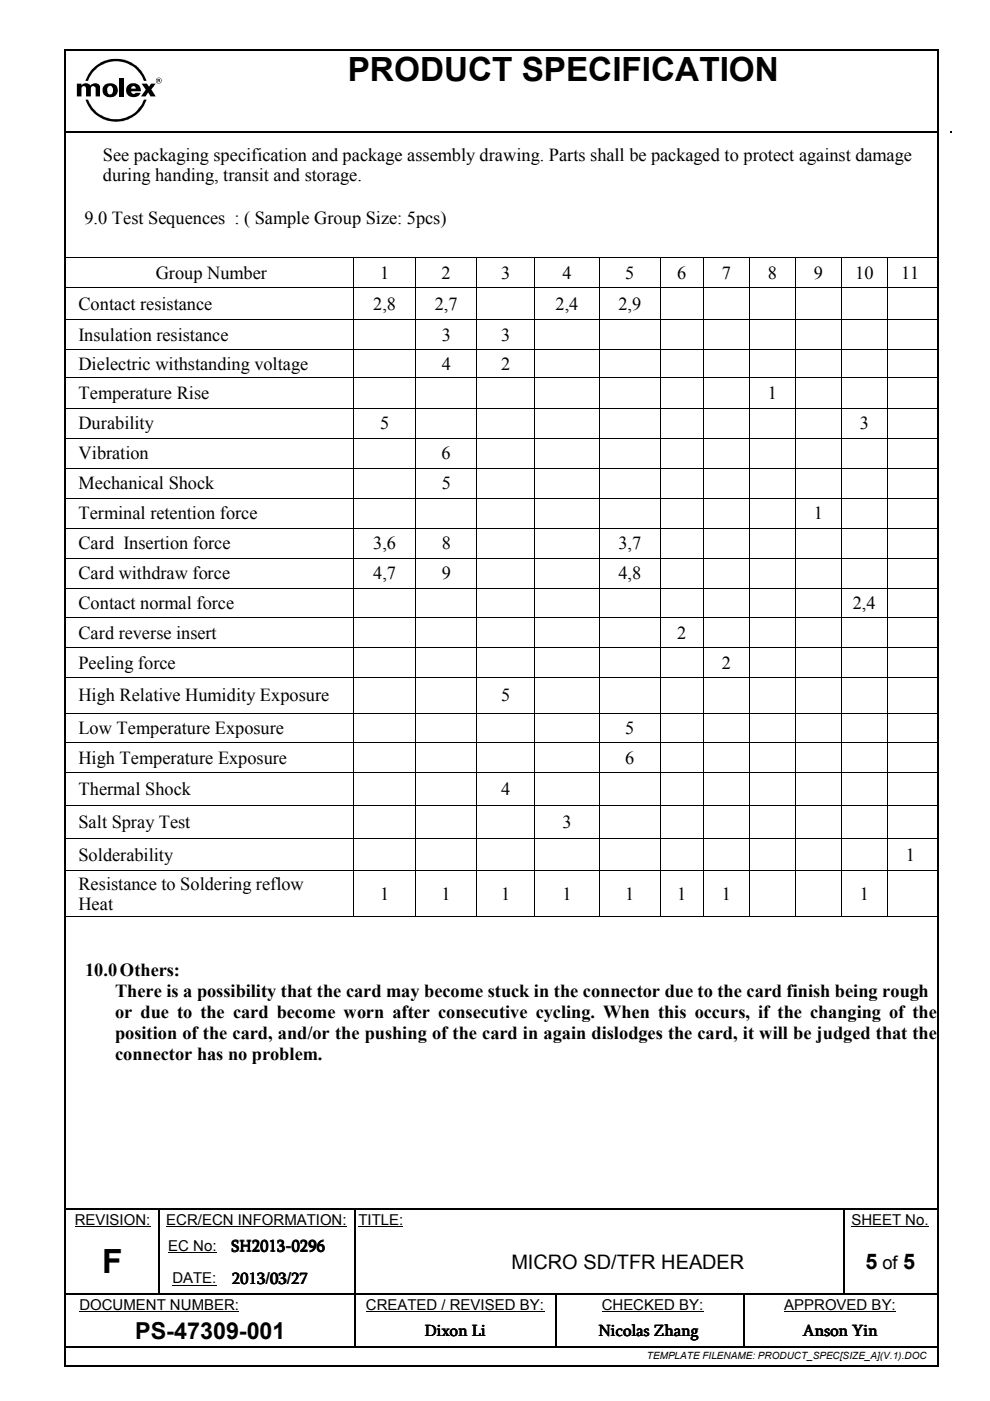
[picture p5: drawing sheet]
<svg xmlns="http://www.w3.org/2000/svg" width="210mm" height="297mm" viewBox="0 0 210 297" stroke-linecap="round" stroke-linejoin="round" font-family="sans-serif">
<g fill="#000">
<path d="M13.7 10.4h.3v.3h-.3zM198.6 10.4h.4v.3h-.4zM14 27.7h.4v.4h-.4zM201.4 27.7h.3v.4h-.3zM14 54.6h.2v.1h-.2zM74.9 54.6h.2v.1h-.2zM88.1 54.6h.2v.1h-.2zM101 54.6h.1v.1h-.1zM113.3 54.6h.2v.1h-.2zM127 54.6h.1v.1h-.1zM140 54.6h.1v.1h-.1zM149.1 54.6h.1v.1h-.1z"/>
<path d="M158.8 54.6h.2v.1h-.2zM168.5 54.6h.2v.1h-.2zM178.3 54.6h.2v.1h-.2zM188 54.6h.2v.1h-.2zM198 54.6h.2v.1h-.2zM198.2 54.6h.4v.1h-.4zM14 60.9h.2v.2h-.2zM14 67.7h.2v.2h-.2zM14 74.1h.2v.2h-.2zM74.9 60.9h.2v.2h-.2zM74.9 67.7h.2v.2h-.2zM74.9 74.1h.2v.2h-.2z"/>
<path d="M88.1 60.9h.2v.2h-.2zM88.1 67.7h.2v.2h-.2zM88.1 74.1h.2v.2h-.2zM101 60.9h.1v.2h-.1zM101 67.7h.1v.2h-.1zM101 74.1h.1v.2h-.1zM113.3 60.9h.2v.2h-.2zM113.3 67.7h.2v.2h-.2zM113.3 74.1h.2v.2h-.2zM127 60.9h.1v.2h-.1zM127 67.7h.1v.2h-.1zM127 74.1h.1v.2h-.1z"/>
<path d="M140 60.9h.1v.2h-.1zM140 67.7h.1v.2h-.1zM140 74.1h.1v.2h-.1zM149.1 60.9h.1v.2h-.1zM149.1 67.7h.1v.2h-.1zM149.1 74.1h.1v.2h-.1zM158.8 60.9h.2v.2h-.2zM158.8 67.7h.2v.2h-.2zM158.8 74.1h.2v.2h-.2zM168.5 60.9h.2v.2h-.2zM168.5 67.7h.2v.2h-.2zM168.5 74.1h.2v.2h-.2z"/>
<path d="M178.3 60.9h.2v.2h-.2zM178.3 67.7h.2v.2h-.2zM178.3 74.1h.2v.2h-.2zM188 60.9h.2v.2h-.2zM188 67.7h.2v.2h-.2zM188 74.1h.2v.2h-.2zM14 80h.2v.1h-.2zM14 86.5h.2v.2h-.2zM14 92.8h.2v.2h-.2zM14 99.2h.2v.2h-.2zM74.9 80h.2v.1h-.2zM74.9 86.5h.2v.2h-.2z"/>
<path d="M74.9 92.8h.2v.2h-.2zM74.9 99.2h.2v.2h-.2zM88.1 80h.2v.1h-.2zM88.1 86.5h.2v.2h-.2zM88.1 92.8h.2v.2h-.2zM88.1 99.2h.2v.2h-.2zM101 80h.1v.1h-.1zM101 86.5h.1v.2h-.1zM101 92.8h.1v.2h-.1zM101 99.2h.1v.2h-.1zM113.3 80h.2v.1h-.2zM113.3 86.5h.2v.2h-.2z"/>
<path d="M113.3 92.8h.2v.2h-.2zM113.3 99.2h.2v.2h-.2zM127 80h.1v.1h-.1zM127 86.5h.1v.2h-.1zM127 92.8h.1v.2h-.1zM127 99.2h.1v.2h-.1zM140 80h.1v.1h-.1zM140 86.5h.1v.2h-.1zM140 92.8h.1v.2h-.1zM140 99.2h.1v.2h-.1zM149.1 80h.1v.1h-.1zM149.1 86.5h.1v.2h-.1z"/>
<path d="M149.1 92.8h.1v.2h-.1zM149.1 99.2h.1v.2h-.1zM158.8 80h.2v.1h-.2zM158.8 86.5h.2v.2h-.2zM158.8 92.8h.2v.2h-.2zM158.8 99.2h.2v.2h-.2zM168.5 80h.2v.1h-.2zM168.5 86.5h.2v.2h-.2zM168.5 92.8h.2v.2h-.2zM168.5 99.2h.2v.2h-.2zM178.3 80h.2v.1h-.2zM178.3 86.5h.2v.2h-.2z"/>
<path d="M178.3 92.8h.2v.2h-.2zM178.3 99.2h.2v.2h-.2zM188 80h.2v.1h-.2zM188 86.5h.2v.2h-.2zM188 92.8h.2v.2h-.2zM188 99.2h.2v.2h-.2zM14 105.5h.2v.2h-.2zM14 111.9h.2v.2h-.2zM14 118.2h.2v.2h-.2zM74.9 105.5h.2v.2h-.2zM74.9 111.9h.2v.2h-.2zM74.9 118.2h.2v.2h-.2z"/>
<path d="M88.1 105.5h.2v.2h-.2zM88.1 111.9h.2v.2h-.2zM88.1 118.2h.2v.2h-.2zM101 105.5h.1v.2h-.1zM101 111.9h.1v.2h-.1zM101 118.2h.1v.2h-.1zM113.3 105.5h.2v.2h-.2zM113.3 111.9h.2v.2h-.2zM113.3 118.2h.2v.2h-.2zM127 105.5h.1v.2h-.1zM127 111.9h.1v.2h-.1zM127 118.2h.1v.2h-.1z"/>
<path d="M140 105.5h.1v.2h-.1zM140 111.9h.1v.2h-.1zM140 118.2h.1v.2h-.1zM149.1 105.5h.1v.2h-.1zM149.1 111.9h.1v.2h-.1zM149.1 118.2h.1v.2h-.1zM158.8 105.5h.2v.2h-.2zM158.8 111.9h.2v.2h-.2zM158.8 118.2h.2v.2h-.2zM168.5 105.5h.2v.2h-.2zM168.5 111.9h.2v.2h-.2zM168.5 118.2h.2v.2h-.2z"/>
<path d="M178.3 105.5h.2v.2h-.2zM178.3 111.9h.2v.2h-.2zM178.3 118.2h.2v.2h-.2zM188 105.5h.2v.2h-.2zM188 111.9h.2v.2h-.2zM188 118.2h.2v.2h-.2zM14 124.6h.2v.2h-.2zM14 130.9h.2v.2h-.2zM14 137.3h.2v.2h-.2zM74.9 124.6h.2v.2h-.2zM74.9 130.9h.2v.2h-.2zM74.9 137.3h.2v.2h-.2z"/>
<path d="M88.1 124.6h.2v.2h-.2zM88.1 130.9h.2v.2h-.2zM88.1 137.3h.2v.2h-.2zM101 124.6h.1v.2h-.1zM101 130.9h.1v.2h-.1zM101 137.3h.1v.2h-.1zM113.3 124.6h.2v.2h-.2zM113.3 130.9h.2v.2h-.2zM113.3 137.3h.2v.2h-.2zM127 124.6h.1v.2h-.1zM127 130.9h.1v.2h-.1zM127 137.3h.1v.2h-.1z"/>
<path d="M140 124.6h.1v.2h-.1zM140 130.9h.1v.2h-.1zM140 137.3h.1v.2h-.1zM149.1 124.6h.1v.2h-.1zM149.1 130.9h.1v.2h-.1zM149.1 137.3h.1v.2h-.1zM158.8 124.6h.2v.2h-.2zM158.8 130.9h.2v.2h-.2zM158.8 137.3h.2v.2h-.2zM168.5 124.6h.2v.2h-.2zM168.5 130.9h.2v.2h-.2zM168.5 137.3h.2v.2h-.2z"/>
<path d="M178.3 124.6h.2v.2h-.2zM178.3 130.9h.2v.2h-.2zM178.3 137.3h.2v.2h-.2zM188 124.6h.2v.2h-.2zM188 130.9h.2v.2h-.2zM188 137.3h.2v.2h-.2zM14 143.6h.2v.2h-.2zM14 151.1h.2v.2h-.2zM14 157.4h.2v.2h-.2zM74.9 143.6h.2v.2h-.2zM74.9 151.1h.2v.2h-.2zM74.9 157.4h.2v.2h-.2z"/>
<path d="M88.1 143.6h.2v.2h-.2zM88.1 151.1h.2v.2h-.2zM88.1 157.4h.2v.2h-.2zM101 143.6h.1v.2h-.1zM101 151.1h.1v.2h-.1zM101 157.4h.1v.2h-.1zM113.3 143.6h.2v.2h-.2zM113.3 151.1h.2v.2h-.2zM113.3 157.4h.2v.2h-.2zM127 143.6h.1v.2h-.1zM127 151.1h.1v.2h-.1zM127 157.4h.1v.2h-.1z"/>
<path d="M140 143.6h.1v.2h-.1zM140 151.1h.1v.2h-.1zM140 157.4h.1v.2h-.1zM149.1 143.6h.1v.2h-.1zM149.1 151.1h.1v.2h-.1zM149.1 157.4h.1v.2h-.1zM158.8 143.6h.2v.2h-.2zM158.8 151.1h.2v.2h-.2zM158.8 157.4h.2v.2h-.2zM168.5 143.6h.2v.2h-.2zM168.5 151.1h.2v.2h-.2zM168.5 157.4h.2v.2h-.2z"/>
<path d="M178.3 143.6h.2v.2h-.2zM178.3 151.1h.2v.2h-.2zM178.3 157.4h.2v.2h-.2zM188 143.6h.2v.2h-.2zM188 151.1h.2v.2h-.2zM188 157.4h.2v.2h-.2zM14 163.8h.2v.2h-.2zM14 170.7h.2v.2h-.2zM14 177.7h.2v.1h-.2zM74.9 163.8h.2v.2h-.2zM74.9 170.7h.2v.2h-.2zM74.9 177.7h.2v.1h-.2z"/>
<path d="M88.1 163.8h.2v.2h-.2zM88.1 170.7h.2v.2h-.2zM88.1 177.7h.2v.1h-.2zM101 163.8h.1v.2h-.1zM101 170.7h.1v.2h-.1zM101 177.7h.1v.1h-.1zM113.3 163.8h.2v.2h-.2zM113.3 170.7h.2v.2h-.2zM113.3 177.7h.2v.1h-.2zM127 163.8h.1v.2h-.1zM127 170.7h.1v.2h-.1zM127 177.7h.1v.1h-.1z"/>
<path d="M140 163.8h.1v.2h-.1zM140 170.7h.1v.2h-.1zM140 177.7h.1v.1h-.1zM149.1 163.8h.1v.2h-.1zM149.1 170.7h.1v.2h-.1zM149.1 177.7h.1v.1h-.1zM158.8 163.8h.2v.2h-.2zM158.8 170.7h.2v.2h-.2zM158.8 177.7h.2v.1h-.2zM168.5 163.8h.2v.2h-.2zM168.5 170.7h.2v.2h-.2zM168.5 177.7h.2v.1h-.2z"/>
<path d="M178.3 163.8h.2v.2h-.2zM178.3 170.7h.2v.2h-.2zM178.3 177.7h.2v.1h-.2zM188 163.8h.2v.2h-.2zM188 170.7h.2v.2h-.2zM188 177.7h.2v.1h-.2zM14 184.6h.2v.1h-.2zM14 194.3h.2v.1h-.2zM74.9 184.6h.2v.1h-.2zM74.9 194.3h.2v.1h-.2zM88.1 184.6h.2v.1h-.2zM88.1 194.3h.2v.1h-.2z"/>
<path d="M101 184.6h.1v.1h-.1zM101 194.3h.1v.1h-.1zM113.3 184.6h.2v.1h-.2zM113.3 194.3h.2v.1h-.2zM127 184.6h.1v.1h-.1zM127 194.3h.1v.1h-.1zM140 184.6h.1v.1h-.1zM140 194.3h.1v.1h-.1zM149.1 184.6h.1v.1h-.1zM149.1 194.3h.1v.1h-.1zM158.8 184.6h.2v.1h-.2zM158.8 194.3h.2v.1h-.2z"/>
<path d="M168.5 184.6h.2v.1h-.2zM168.5 194.3h.2v.1h-.2zM178.3 184.6h.2v.1h-.2zM178.3 194.3h.2v.1h-.2zM188 184.6h.2v.1h-.2zM188 194.3h.2v.1h-.2zM197.8 194.3h.2v.1h-.2zM33.5 256.4h.3v.3h-.3zM33.5 256.1h.4v.3h-.4zM75.1 256.4h.2v.3h-.2zM75.1 256.1h.3v.3h-.3zM87.4 256.1h.3v.3h-.3z"/>
<path d="M178.8 256.4h.2v.3h-.2zM178.8 256.1h.3v.3h-.3zM198.5 256.1h.3v.3h-.3zM33.5 260.4h.3v.9h-.3zM33.5 267.3h.3v.9h-.3zM33.5 274.2h.3v.2h-.3zM45.9 274.2h.3v.2h-.3zM75 278.5h.4v.8h-.4zM75.1 260.4h.2v.9h-.2zM75.1 267.3h.2v.9h-.2zM75.1 274.2h.2v.5h-.2zM87.4 274.2h.2v.2h-.2z"/>
<path d="M117.6 278.5h.4v.8h-.4zM117.7 274.4h.2v.3h-.2zM117.7 274.2h.2v.2h-.2zM157.5 274.4h.3v.3h-.3zM157.5 274.2h.3v.2h-.3zM157.5 278.5h.3v.8h-.3zM178.8 260.4h.2v.9h-.2zM178.8 267.3h.2v.9h-.2zM178.8 274.2h.2v.2h-.2zM13.7 289.4h.3v.4h-.3zM75 285.4h.4v.3h-.4zM117.6 285.4h.4v.3h-.4z"/>
<path d="M157.5 285.4h.4v.3h-.4zM198.5 285.4h.3v.3h-.3zM198.6 289.4h.4v.4h-.4z"/>
</g>
<g fill="none" stroke="#000" stroke-width=".34">
<path d="M13.8 10.7v278.7M14 10.5h184.6M198.8 10.7v278.7M14.4 27.9h184.2M14 256.2h19.5M33.9 256.2h41.2M75.4 256.2h12M87.7 256.2h91.1M179.1 256.2h19.4M75.2 279.3v6.1M117.8 279.3v6.1M14 285.5h61"/>
<path d="M14 289.6h184.6M75.4 285.5h42.2M118 285.5h39.5M157.9 285.5h40.6"/>
</g>
<g fill="none" stroke="#000" stroke-width=".21">
<path d="M14.2 54.7h60.7M75 54.7v6.2M75.1 54.7h13M88.2 54.7v6.2M88.3 54.7h12.7M101 54.7v6.2M101.1 54.7h12.2M113.4 54.7v6.2M113.5 54.7h13.5M127 54.7v6.2M127.1 54.7h12.9M140 54.7v6.2"/>
<path d="M140.1 54.7h9M149.1 54.7v6.2M149.2 54.7h9.6M158.9 54.7v6.2M159 54.7h9.5M168.6 54.7v6.2M168.7 54.7h9.6M178.4 54.7v6.2M178.5 54.7h9.5M188.1 54.7v6.2M188.2 54.7h9.8M14.2 61h60.7"/>
<path d="M14.2 67.8h60.7M14.2 74.2h60.7M75 61.1v6.6M75 67.9v6.2M75 74.3v5.7M75.1 61h13M75.1 67.8h13M75.1 74.2h13M88.2 61.1v6.6M88.2 67.9v6.2M88.2 74.3v5.7M88.3 61h12.7"/>
<path d="M88.3 67.8h12.7M88.3 74.2h12.7M101 61.1v6.6M101 67.9v6.2M101 74.3v5.7M101.1 61h12.2M101.1 67.8h12.2M101.1 74.2h12.2M113.4 61.1v6.6M113.4 67.9v6.2M113.4 74.3v5.7M113.5 61h13.5"/>
<path d="M113.5 67.8h13.5M113.5 74.2h13.5M127 61.1v6.6M127 67.9v6.2M127 74.3v5.7M127.1 61h12.9M127.1 67.8h12.9M127.1 74.2h12.9M140 61.1v6.6M140 67.9v6.2M140 74.3v5.7M140.1 61h9"/>
<path d="M140.1 67.8h9M140.1 74.2h9M149.1 61.1v6.6M149.1 67.9v6.2M149.1 74.3v5.7M149.2 61h9.6M149.2 67.8h9.6M149.2 74.2h9.6M158.9 61.1v6.6M158.9 67.9v6.2M158.9 74.3v5.7M159 61h9.5"/>
<path d="M159 67.8h9.5M159 74.2h9.5M168.6 61.1v6.6M168.6 67.9v6.2M168.6 74.3v5.7M168.7 61h9.6M168.7 67.8h9.6M168.7 74.2h9.6M178.4 61.1v6.6M178.4 67.9v6.2M178.4 74.3v5.7M178.5 61h9.5"/>
<path d="M178.5 67.8h9.5M178.5 74.2h9.5M188.1 61.1v6.6M188.1 67.9v6.2M188.1 74.3v5.7M188.2 61h10.4M188.2 67.8h10.4M188.2 74.2h10.4M14.2 80.1h60.7M14.2 86.6h60.7M14.2 92.9h60.7M14.2 99.3h60.7"/>
<path d="M75 80.1v6.4M75 86.7v6.1M75 93v6.2M75 99.4v6.1M75.1 80.1h13M75.1 86.6h13M75.1 92.9h13M75.1 99.3h13M88.2 80.1v6.4M88.2 86.7v6.1M88.2 93v6.2M88.2 99.4v6.1"/>
<path d="M88.3 80.1h12.7M88.3 86.6h12.7M88.3 92.9h12.7M88.3 99.3h12.7M101 80.1v6.4M101 86.7v6.1M101 93v6.2M101 99.4v6.1M101.1 80.1h12.2M101.1 86.6h12.2M101.1 92.9h12.2M101.1 99.3h12.2"/>
<path d="M113.4 80.1v6.4M113.4 86.7v6.1M113.4 93v6.2M113.4 99.4v6.1M113.5 80.1h13.5M113.5 86.6h13.5M113.5 92.9h13.5M113.5 99.3h13.5M127 80.1v6.4M127 86.7v6.1M127 93v6.2M127 99.4v6.1"/>
<path d="M127.1 80.1h12.9M127.1 86.6h12.9M127.1 92.9h12.9M127.1 99.3h12.9M140 80.1v6.4M140 86.7v6.1M140 93v6.2M140 99.4v6.1M140.1 80.1h9M140.1 86.6h9M140.1 92.9h9M140.1 99.3h9"/>
<path d="M149.1 80.1v6.4M149.1 86.7v6.1M149.1 93v6.2M149.1 99.4v6.1M149.2 80.1h9.6M149.2 86.6h9.6M149.2 92.9h9.6M149.2 99.3h9.6M158.9 80.1v6.4M158.9 86.7v6.1M158.9 93v6.2M158.9 99.4v6.1"/>
<path d="M159 80.1h9.5M159 86.6h9.5M159 92.9h9.5M159 99.3h9.5M168.6 80.1v6.4M168.6 86.7v6.1M168.6 93v6.2M168.6 99.4v6.1M168.7 80.1h9.6M168.7 86.6h9.6M168.7 92.9h9.6M168.7 99.3h9.6"/>
<path d="M178.4 80.1v6.4M178.4 86.7v6.1M178.4 93v6.2M178.4 99.4v6.1M178.5 80.1h9.5M178.5 86.6h9.5M178.5 92.9h9.5M178.5 99.3h9.5M188.1 80.1v6.4M188.1 86.7v6.1M188.1 93v6.2M188.1 99.4v6.1"/>
<path d="M188.2 80.1h10.4M188.2 86.6h10.4M188.2 92.9h10.4M188.2 99.3h10.4M14.2 105.6h60.7M14.2 112h60.7M14.2 118.3h60.7M75 105.7v6.2M75 112.1v6.1M75 118.4v6.2M75.1 105.6h13M75.1 112h13"/>
<path d="M75.1 118.3h13M88.2 105.7v6.2M88.2 112.1v6.1M88.2 118.4v6.2M88.3 105.6h12.7M88.3 112h12.7M88.3 118.3h12.7M101 105.7v6.2M101 112.1v6.1M101 118.4v6.2M101.1 105.6h12.2M101.1 112h12.2"/>
<path d="M101.1 118.3h12.2M113.4 105.7v6.2M113.4 112.1v6.1M113.4 118.4v6.2M113.5 105.6h13.5M113.5 112h13.5M113.5 118.3h13.5M127 105.7v6.2M127 112.1v6.1M127 118.4v6.2M127.1 105.6h12.9M127.1 112h12.9"/>
<path d="M127.1 118.3h12.9M140 105.7v6.2M140 112.1v6.1M140 118.4v6.2M140.1 105.6h9M140.1 112h9M140.1 118.3h9M149.1 105.7v6.2M149.1 112.1v6.1M149.1 118.4v6.2M149.2 105.6h9.6M149.2 112h9.6"/>
<path d="M149.2 118.3h9.6M158.9 105.7v6.2M158.9 112.1v6.1M158.9 118.4v6.2M159 105.6h9.5M159 112h9.5M159 118.3h9.5M168.6 105.7v6.2M168.6 112.1v6.1M168.6 118.4v6.2M168.7 105.6h9.6M168.7 112h9.6"/>
<path d="M168.7 118.3h9.6M178.4 105.7v6.2M178.4 112.1v6.1M178.4 118.4v6.2M178.5 105.6h9.5M178.5 112h9.5M178.5 118.3h9.5M188.1 105.7v6.2M188.1 112.1v6.1M188.1 118.4v6.2M188.2 105.6h10.4M188.2 112h10.4"/>
<path d="M188.2 118.3h10.4M14.2 124.7h60.7M14.2 131h60.7M14.2 137.4h60.7M75 124.8v6.1M75 131.1v6.2M75 137.5v6.1M75.1 124.7h13M75.1 131h13M75.1 137.4h13M88.2 124.8v6.1M88.2 131.1v6.2"/>
<path d="M88.2 137.5v6.1M88.3 124.7h12.7M88.3 131h12.7M88.3 137.4h12.7M101 124.8v6.1M101 131.1v6.2M101 137.5v6.1M101.1 124.7h12.2M101.1 131h12.2M101.1 137.4h12.2M113.4 124.8v6.1M113.4 131.1v6.2"/>
<path d="M113.4 137.5v6.1M113.5 124.7h13.5M113.5 131h13.5M113.5 137.4h13.5M127 124.8v6.1M127 131.1v6.2M127 137.5v6.1M127.1 124.7h12.9M127.1 131h12.9M127.1 137.4h12.9M140 124.8v6.1M140 131.1v6.2"/>
<path d="M140 137.5v6.1M140.1 124.7h9M140.1 131h9M140.1 137.4h9M149.1 124.8v6.1M149.1 131.1v6.2M149.1 137.5v6.1M149.2 124.7h9.6M149.2 131h9.6M149.2 137.4h9.6M158.9 124.8v6.1M158.9 131.1v6.2"/>
<path d="M158.9 137.5v6.1M159 124.7h9.5M159 131h9.5M159 137.4h9.5M168.6 124.8v6.1M168.6 131.1v6.2M168.6 137.5v6.1M168.7 124.7h9.6M168.7 131h9.6M168.7 137.4h9.6M178.4 124.8v6.1M178.4 131.1v6.2"/>
<path d="M178.4 137.5v6.1M178.5 124.7h9.5M178.5 131h9.5M178.5 137.4h9.5M188.1 124.8v6.1M188.1 131.1v6.2M188.1 137.5v6.1M188.2 124.7h10.4M188.2 131h10.4M188.2 137.4h10.4M14.2 143.7h60.7M14.2 151.2h60.7"/>
<path d="M14.2 157.5h60.7M75 143.8v7.3M75 151.3v6.1M75 157.6v6.2M75.1 143.7h13M75.1 151.2h13M75.1 157.5h13M88.2 143.8v7.3M88.2 151.3v6.1M88.2 157.6v6.2M88.3 143.7h12.7M88.3 151.2h12.7"/>
<path d="M88.3 157.5h12.7M101 143.8v7.3M101 151.3v6.1M101 157.6v6.2M101.1 143.7h12.2M101.1 151.2h12.2M101.1 157.5h12.2M113.4 143.8v7.3M113.4 151.3v6.1M113.4 157.6v6.2M113.5 143.7h13.5M113.5 151.2h13.5"/>
<path d="M113.5 157.5h13.5M127 143.8v7.3M127 151.3v6.1M127 157.6v6.2M127.1 143.7h12.9M127.1 151.2h12.9M127.1 157.5h12.9M140 143.8v7.3M140 151.3v6.1M140 157.6v6.2M140.1 143.7h9M140.1 151.2h9"/>
<path d="M140.1 157.5h9M149.1 143.8v7.3M149.1 151.3v6.1M149.1 157.6v6.2M149.2 143.7h9.6M149.2 151.2h9.6M149.2 157.5h9.6M158.9 143.8v7.3M158.9 151.3v6.1M158.9 157.6v6.2M159 143.7h9.5M159 151.2h9.5"/>
<path d="M159 157.5h9.5M168.6 143.8v7.3M168.6 151.3v6.1M168.6 157.6v6.2M168.7 143.7h9.6M168.7 151.2h9.6M168.7 157.5h9.6M178.4 143.8v7.3M178.4 151.3v6.1M178.4 157.6v6.2M178.5 143.7h9.5M178.5 151.2h9.5"/>
<path d="M178.5 157.5h9.5M188.1 143.8v7.3M188.1 151.3v6.1M188.1 157.6v6.2M188.2 143.7h10.4M188.2 151.2h10.4M188.2 157.5h10.4M14.2 163.9h60.7M14.2 170.8h60.7M14.2 177.8h60.7M75 164v6.7M75 170.9v6.8"/>
<path d="M75 177.8v6.8M75.1 163.9h13M75.1 170.8h13M75.1 177.8h13M88.2 164v6.7M88.2 170.9v6.8M88.2 177.8v6.8M88.3 163.9h12.7M88.3 170.8h12.7M88.3 177.8h12.7M101 164v6.7M101 170.9v6.8"/>
<path d="M101 177.8v6.8M101.1 163.9h12.2M101.1 170.8h12.2M101.1 177.8h12.2M113.4 164v6.7M113.4 170.9v6.8M113.4 177.8v6.8M113.5 163.9h13.5M113.5 170.8h13.5M113.5 177.8h13.5M127 164v6.7M127 170.9v6.8"/>
<path d="M127 177.8v6.8M127.1 163.9h12.9M127.1 170.8h12.9M127.1 177.8h12.9M140 164v6.7M140 170.9v6.8M140 177.8v6.8M140.1 163.9h9M140.1 170.8h9M140.1 177.8h9M149.1 164v6.7M149.1 170.9v6.8"/>
<path d="M149.1 177.8v6.8M149.2 163.9h9.6M149.2 170.8h9.6M149.2 177.8h9.6M158.9 164v6.7M158.9 170.9v6.8M158.9 177.8v6.8M159 163.9h9.5M159 170.8h9.5M159 177.8h9.5M168.6 164v6.7M168.6 170.9v6.8"/>
<path d="M168.6 177.8v6.8M168.7 163.9h9.6M168.7 170.8h9.6M168.7 177.8h9.6M178.4 164v6.7M178.4 170.9v6.8M178.4 177.8v6.8M178.5 163.9h9.5M178.5 170.8h9.5M178.5 177.8h9.5M188.1 164v6.7M188.1 170.9v6.8"/>
<path d="M188.1 177.8v6.8M188.2 163.9h10.4M188.2 170.8h10.4M188.2 177.8h10.4M14.2 184.7h60.7M14.2 194.4h60.7M75 184.7v9.6M75.1 184.7h13M75.1 194.4h13M88.2 184.7v9.6M88.3 184.7h12.7M88.3 194.4h12.7"/>
<path d="M101 184.7v9.6M101.1 184.7h12.2M101.1 194.4h12.2M113.4 184.7v9.6M113.5 184.7h13.5M113.5 194.4h13.5M127 184.7v9.6M127.1 184.7h12.9M127.1 194.4h12.9M140 184.7v9.6M140.1 184.7h9M140.1 194.4h9"/>
<path d="M149.1 184.7v9.6M149.2 184.7h9.6M149.2 194.4h9.6M158.9 184.7v9.6M159 184.7h9.5M159 194.4h9.5M168.6 184.7v9.6M168.7 184.7h9.6M168.7 194.4h9.6M178.4 184.7v9.6M178.5 184.7h9.5M178.5 194.4h9.5"/>
<path d="M188.1 184.7v9.6M188.2 184.7h10.4M188.2 194.4h10.4M15.8 260.1h16.1M16.8 278.1h33.9M35.3 260.1h38.2M35.7 265.6h10.2M36.6 272.5h9.3M76 260.1h9.5M77.6 278.1h37.8M127.6 278.1h21.5M166.3 278.1h23.6"/>
<path d="M180.5 260.1h16.4"/>
</g>
<g fill="none" stroke="#000" stroke-width=".25">
<path d="M33.7 256.7v3.7M75.2 256.7v3.7M178.9 256.7v3.7M14 274.3h19.5M33.7 261.3v6M33.7 268.2v6M33.8 274.3h12.1M46.2 274.3h28.9M75.2 261.3v6M75.2 268.2v6M75.2 274.7v3.8M75.3 274.3h12.1"/>
<path d="M87.6 274.3h30.1M117.8 274.7v3.8M117.9 274.3h39.6M157.6 274.7v3.8M157.6 279.3v6.1M157.8 274.3h21M178.9 261.3v6M178.9 268.2v6M179 274.3h19.6"/>
</g>
<g fill="#000">
<path d="M22.9 18.4a.6 .6 0 0 1 .7-.1 .6 .6 0 0 1 .4 .6v.4a.62 .62 0 0 1-.7 .8 .62 .62 0 0 1-.6-.8v-.5zM22.2 18a1.54 1.54 0 0 0-.2 2 1.54 1.54 0 0 0 1.8 .6 1.52 1.52 0 0 0 1.1-2 1.52 1.52 0 0 0-2-.9z" fill-rule="evenodd"/>
<path d="M19.6 14.6a6.9 6.9 0 0 1 11.5 2.5h-.6a6.3 6.3 0 0 0-5.9-4.1 6.3 6.3 0 0 0-5.9 4.1h-.6l.6-1.2z" fill-rule="evenodd"/>
<path d="M27.2 18a1.54 1.54 0 0 0-.2 2 1.54 1.54 0 0 0 2 .5l.5-.3 .3-.5h-1.1a.51 .51 0 0 1-.6 .2 .51 .51 0 0 1-.3-.6h2.1l-.1-.5-.3-.7-.8-.4h-.8zM27.9 18.5a.49 .49 0 0 1 .6-.2 .49 .49 0 0 1 .3 .5h-1z" fill-rule="evenodd"/>
<path d="M30 17.7h1.2l.4 .7 .4-.7h1l-.9 1.3 .9 1.4h-1.1l-.5-.8-.5 .8h-1l1-1.4z" fill-rule="evenodd"/>
<path d="M33.1 17.1a.62 .62 0 0 1 1.2 0 .62 .62 0 0 1-1.2 0zM33.2 17.1a.54 .54 0 0 0 1 0 .54 .54 0 0 0-1 0z" fill-rule="evenodd"/>
<path d="M33.6 16.9l.2 .1-.2 .1zM33.4 16.8v.6h.2v-.3l.4 .3v-.5z" fill-rule="evenodd"/>
<path d="M16.3 17.7h1v.4a1.26 1.26 0 0 1 1.9 0 1.19 1.19 0 0 1 2 .1v2.2h-.9v-1.7a.51 .51 0 0 0-.5-.5 .51 .51 0 0 0-.5 .5v1.7h-1.1v-1.8a.5 .5 0 0 0-.4-.4 .5 .5 0 0 0-.5 .4v1.8h-1z" fill-rule="evenodd"/>
<path d="M25.3 16.5h1v3.9h-1z" fill-rule="evenodd"/>
<path d="M18.1 21.1h.6a6.3 6.3 0 0 0 5.9 4.2 6.3 6.3 0 0 0 5.9-4.2h.6a6.8 6.8 0 0 1-6.5 4.7 6.8 6.8 0 0 1-6.5-4.7z" fill-rule="evenodd"/>
</g>
<g font-size="7.1">
<text x="73.7" y="17.3">PRODUCT SPECIFICATION</text>
<text x="21.7" y="270">F</text>
</g>
<text font-size="5" x="28.7" y="283.8">PS-47309-001</text>
<g font-size="4.6">
<text x="183.5" y="269.1">5</text>
<text x="191.5" y="269.1">5</text>
</g>
<text font-size="4.2" x="108.4" y="269.1">MICRO SD/TFR HEADER</text>
<g font-size="3.9">
<text x="21.8" y="34">See packaging specification and package assembly drawing. Parts shall be packaged to protect against damage</text>
<text x="21.8" y="38.5">during handing, transit and storage.</text>
<text x="17.9" y="47.4">9.0 Test Sequences : ( Sample Group Size: 5pcs)</text>
<text x="33" y="59.1">Group Number</text>
<text x="80.6" y="59.1">1</text>
<text x="93.6" y="59.1">2</text>
<text x="106.3" y="59.1">3</text>
<text x="119.3" y="59.1">4</text>
<text x="132.5" y="59.1">5</text>
<text x="143.6" y="59.1">6</text>
<text x="153" y="59.1">7</text>
<text x="162.8" y="59.1">8</text>
<text x="172.6" y="59.1">9</text>
<text x="181.3" y="59.1">10</text>
<text x="191.1" y="59.1">11</text>
<text x="16.6" y="65.7">Contact resistance</text>
<text x="79.1" y="65.7">2,8</text>
<text x="92.2" y="65.7">2,7</text>
<text x="117.8" y="65.7">2,4</text>
<text x="131.1" y="65.7">2,9</text>
<text x="16.6" y="72.3">Insulation resistance</text>
<text x="93.6" y="72.3">3</text>
<text x="106.3" y="72.3">3</text>
<text x="16.6" y="78.4">Dielectric withstanding voltage</text>
<text x="93.7" y="78.4">4</text>
<text x="106.3" y="78.4">2</text>
<text x="16.6" y="84.6">Temperature Rise</text>
<text x="162.8" y="84.6">1</text>
<text x="16.6" y="91">Durability</text>
<text x="80.6" y="91">5</text>
<text x="182.3" y="91">3</text>
<text x="16.6" y="97.4">Vibration</text>
<text x="93.6" y="97.4">6</text>
<text x="16.6" y="103.7">Mechanical Shock</text>
<text x="93.6" y="103.7">5</text>
<text x="16.6" y="110.1">Terminal retention force</text>
<text x="172.6" y="110.1">1</text>
<text x="16.6" y="116.4">Card Insertion force</text>
<text x="79.1" y="116.4">3,6</text>
<text x="93.6" y="116.4">8</text>
<text x="131.1" y="116.4">3,7</text>
<text x="16.6" y="122.8">Card withdraw force</text>
<text x="79.1" y="122.8">4,7</text>
<text x="93.6" y="122.8">9</text>
<text x="131.1" y="122.8">4,8</text>
<text x="16.6" y="129.1">Contact normal force</text>
<text x="180.8" y="129.1">2,4</text>
<text x="16.6" y="135.5">Card reverse insert</text>
<text x="143.6" y="135.5">2</text>
<text x="16.6" y="141.8">Peeling force</text>
<text x="153" y="141.8">2</text>
<text x="16.6" y="148.7">High Relative Humidity Exposure</text>
<text x="106.3" y="148.7">5</text>
<text x="16.6" y="155.7">Low Temperature Exposure</text>
<text x="132.6" y="155.7">5</text>
<text x="16.6" y="162">High Temperature Exposure</text>
<text x="132.6" y="162">6</text>
<text x="16.6" y="168.6">Thermal Shock</text>
<text x="106.3" y="168.6">4</text>
<text x="16.6" y="175.6">Salt Spray Test</text>
<text x="119.3" y="175.6">3</text>
<text x="16.6" y="182.5">Solderability</text>
<text x="192" y="182.5">1</text>
<text x="16.6" y="188.6">Resistance to Soldering reflow</text>
<text x="80.6" y="190.8">1</text>
<text x="93.6" y="190.8">1</text>
<text x="106.3" y="190.8">1</text>
<text x="119.3" y="190.8">1</text>
<text x="132.5" y="190.8">1</text>
<text x="143.6" y="190.8">1</text>
<text x="153" y="190.8">1</text>
<text x="182.3" y="190.8">1</text>
<text x="16.6" y="193">Heat</text>
<text x="18" y="207">10.0Others:</text>
<text x="24.4" y="211.4">There is a possibility that the card may become stuck in the connector due to the card finish being rough</text>
<text x="24.4" y="215.9">or due to the card become worn after consecutive cycling. When this occurs, if the changing of the</text>
<text x="24.4" y="220.3">position of the card, and/or the pushing of the card in again dislodges the card, it will be judged that the</text>
<text x="24.4" y="224.8">connector has no problem.</text>
<text x="187.1" y="269.1">of</text>
</g>
<g font-size="3.5">
<text x="49" y="265.4">SH2013</text>
<text x="49.1" y="265.3">SH2013-0296</text>
<text x="49.1" y="272.3">2013/03/27</text>
<text x="90" y="283.2">Dixon Li</text>
<text x="126.9" y="283.3">Nicolas Zhang</text>
<text x="170.2" y="283.3">Anson Yin</text>
</g>
<g font-size="3.2">
<text x="15.8" y="259.6">REVISION:</text>
<text x="35.3" y="259.6">ECR/ECN INFORMATION:</text>
<text x="76" y="259.6">TITLE:</text>
<text x="180.5" y="259.6">SHEET No.</text>
<text x="35.7" y="265.2">EC No:</text>
<text x="36.6" y="272.1">DATE:</text>
<text x="16.9" y="277.7">DOCUMENT NUMBER:</text>
<text x="77.6" y="277.7">CREATED / REVISED BY:</text>
<text x="127.6" y="277.7">CHECKED BY:</text>
<text x="166.3" y="277.7">APPROVED BY:</text>
</g>
<text font-size="2.1" x="137.2" y="288.2">TEMPLATE FILENAME: PRODUCT_SPEC[SIZE_A](V.1).DOC</text>
</svg>
